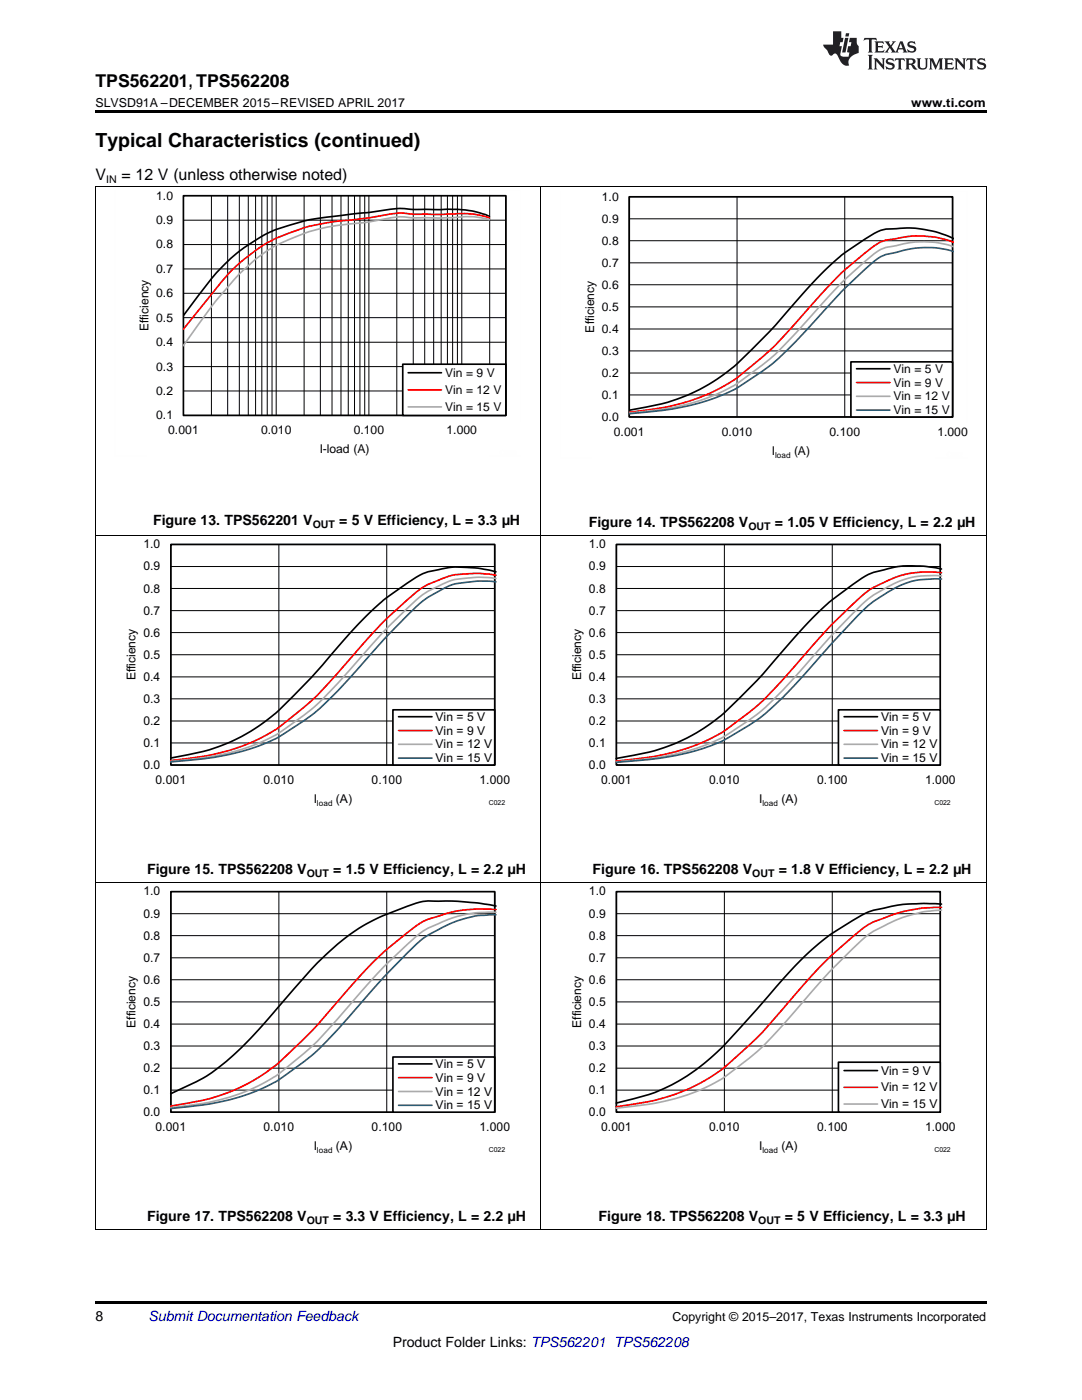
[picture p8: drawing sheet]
<svg xmlns="http://www.w3.org/2000/svg" width="216mm" height="279mm" viewBox="0 0 216 279" stroke-linecap="round" stroke-linejoin="round" font-family="sans-serif">
<path d="M19 259.7h177.8v.5h-177.8z" fill="#000"/>
<g fill="none" stroke="#000" stroke-width=".2">
<path d="M19.1 176.2v69.3M34.1 177.9h64.6v44.1h-64.6zM55.6 177.9v44.1M77.2 177.9v44.1M107.9 176.2v69.3M196.8 176.2v69.3M34.1 200h64.6M34.1 195.5h64.6M34.1 191.2h64.6M34.1 186.7h64.6M34.1 182.3h64.6M34.1 217.6h64.6"/>
<path d="M34.1 213.2h64.6M34.1 208.8h64.6M34.1 204.4h64.6M19 245.4h177.8"/>
</g>
<path d="M34.1 177.9h64.6v44.1h-64.6zM99 180.8l-4.7-.7a57.7 57.7 0 0 0-9.7-.2 45.5 45.5 0 0 0-13.9 6 64.5 64.5 0 0 0-12.7 12.3l-7.5 8.5a42.3 42.3 0 0 1-16.4 11.6" fill="none" stroke="#000" stroke-width=".33"/>
<path d="M99 181.5l-2.4-.1a26.5 26.5 0 0 0-10.5 1.8 14.6 14.6 0 0 0-5.4 3.4 87.7 87.7 0 0 0-14.3 14.4 94.9 94.9 0 0 1-12.6 12.5l-.6 .4a37.4 37.4 0 0 1-17.5 6.5l-1.6 .3" fill="none" stroke="#f00" stroke-width=".33"/>
<path d="M99 182.1l-1.3-.1a24.8 24.8 0 0 0-11.6 2.9 17.7 17.7 0 0 0-5.4 4.1l-5.3 5.2-7.1 8.1a63.4 63.4 0 0 1-14.5 13.2l-2.2 1.2a43.5 43.5 0 0 1-15.9 4.2l-1.6 .2" fill="none" stroke="#ababab" stroke-width=".33"/>
<path d="M99 182.6h-.6a23.1 23.1 0 0 0-12.3 3.6 28.2 28.2 0 0 0-6.6 5.7l-3 3.1-6.8 7.8a55.7 55.7 0 0 1-15.1 13.3l-4.7 2.1a54.5 54.5 0 0 1-15 2.9l-.8 .1" fill="none" stroke="#295c75" stroke-width=".33"/>
<path d="M78.4 210.9h20.3v11.1h-20.3z" fill-rule="evenodd" fill="#fff"/>
<path d="M123 177.9h64.6v44.1h-64.6zM187.9 180.4l-3.3-.1a34.2 34.2 0 0 0-9.8 1.2 22.2 22.2 0 0 0-6.8 3.6 54.5 54.5 0 0 0-13.2 11.9l-4.3 5.1a97.9 97.9 0 0 1-8.1 8.5l-.9 .8a36.2 36.2 0 0 1-17.7 8.5l-.8 .2M78.4 210.9h20.3v11.1h-20.3zM79.5 212.3h6.7" fill="none" stroke="#000" stroke-width=".33"/>
<path d="M187.9 181.1h-1.3a31.1 31.1 0 0 0-11.6 2.6 16.1 16.1 0 0 0-5.4 3.7l-3.9 3.4-1.9 2-7 7.8a79 79 0 0 1-14.1 13.7l-.9 .6a39.2 39.2 0 0 1-17.2 5.7l-1.6 .3M79.5 215.1h6.7" fill="none" stroke="#f00" stroke-width=".33"/>
<path d="M187.9 181.6l-.3 .1a27.8 27.8 0 0 0-12.6 3.8 27.3 27.3 0 0 0-6.6 5.5l-4.1 4.3-6.4 7.4a57.9 57.9 0 0 1-15.5 13.5l-3 1.4a49.6 49.6 0 0 1-15.6 3.5l-.8 .1M79.5 217.8h6.7" fill="none" stroke="#ababab" stroke-width=".33"/>
<path d="M79.5 220.6h6.7" fill="none" stroke="#295c75" stroke-width=".33"/>
<path d="M123 177.9h64.6v44.1h-64.6zM144.5 177.9v44.1M166.1 177.9v44.1M123 200h64.6M123 195.5h64.6M123 191.2h64.6M123 186.7h64.6M123 182.3h64.6M123 217.6h64.6M123 213.2h64.6M123 208.8h64.6M123 204.4h64.6" fill="none" stroke="#000" stroke-width=".2"/>
<path d="M167.3 212h20.3v10h-20.3z" fill-rule="evenodd" fill="#fff"/>
<path d="M34.1 108.7h64.6v44h-64.6zM99 114.1l-1.3-.3a29.5 29.5 0 0 0-8.5-.5l-.5 .1a14.5 14.5 0 0 0-7.1 2.8 61.8 61.8 0 0 0-14.4 13.2 120.3 120.3 0 0 1-13.4 13.9l-.6 .4a36.6 36.6 0 0 1-17.5 7.3l-1.6 .3M167.3 212h20.3v10h-20.3zM168.4 213.7h6.7" fill="none" stroke="#000" stroke-width=".33"/>
<path d="M99 114.8h-.3a24.2 24.2 0 0 0-9.3 .3l-1.4 .5a15.5 15.5 0 0 0-6.4 3.9 123.2 123.2 0 0 0-14.1 14.6 63.1 63.1 0 0 1-13.7 12.2l-2.6 1.4a44.5 44.5 0 0 1-15.5 3.9l-1.6 .2M168.4 217h6.7" fill="none" stroke="#f00" stroke-width=".33"/>
<path d="M99 115.4h-.3a23.5 23.5 0 0 0-9.3 .7 21.8 21.8 0 0 0-9.1 6.2l-3.8 3.8-6.8 7.7a55 55 0 0 1-15.1 13.1l-3.4 1.6a51.7 51.7 0 0 1-16.3 3.4l-.8 .1M168.4 220.3h6.7" fill="none" stroke="#ababab" stroke-width=".33"/>
<path d="M190.5 176.9v46.3M184.2 230.1h6.3" fill="none" stroke="#fff" stroke-width=".2" stroke-dasharray=".4 .2" stroke-linecap="butt"/>
<g fill="none" stroke="#000" stroke-width=".2">
<path d="M19.1 106.9v69.3M34.1 108.6h64.6v44.1h-64.6zM34.1 117.4h64.6M34.1 113.1h64.6M55.6 108.6v44.1M77.2 108.6v44.1M107.9 106.9v69.3M196.8 106.9v69.3M34.1 139.5h64.6M34.1 135.1h64.6M34.1 130.7h64.6M34.1 126.2h64.6"/>
<path d="M34.1 121.9h64.6M34.1 148.3h64.6M34.1 143.9h64.6M19 176.1h177.8"/>
</g>
<path d="M99 116.1h-.3a23.7 23.7 0 0 0-8.9 .8 25.7 25.7 0 0 0-9.5 6.9l-3.5 3.6-6.8 7.6a49.1 49.1 0 0 1-15.6 12.7l-4.2 1.7a62.7 62.7 0 0 1-16.1 2.7" fill="none" stroke="#295c75" stroke-width=".33"/>
<path d="M78.4 141.7h20.3v11h-20.3z" fill-rule="evenodd" fill="#fff"/>
<path d="M123 108.7h64.6v44h-64.6zM187.9 113.6l-2.7-.5a22.6 22.6 0 0 0-10.2 .9 14.1 14.1 0 0 0-5.4 3 67.3 67.3 0 0 0-13.5 13 108.5 108.5 0 0 1-13.4 13.7l-.6 .4a36.9 36.9 0 0 1-17.5 7l-1.6 .3M78.4 141.7h20.3v11h-20.3zM79.5 143h6.7" fill="none" stroke="#000" stroke-width=".33"/>
<path d="M187.9 114.3l-.9-.1a20 20 0 0 0-12 2.7 26.2 26.2 0 0 0-6.6 5.3l-4.1 4.3-6.4 7.2a56.5 56.5 0 0 1-15.5 13.4l-3 1.4a50.5 50.5 0 0 1-15.6 3.3l-.8 .1M79.5 145.8h6.7" fill="none" stroke="#f00" stroke-width=".33"/>
<path d="M187.9 114.9h-.9a17.8 17.8 0 0 0-11.5 3.2 24.3 24.3 0 0 0-6.3 5.3l-3.5 3.6-6.8 7.7a51.2 51.2 0 0 1-15.2 12.7l-4.3 1.8a61.2 61.2 0 0 1-16.4 2.8M79.5 148.5h6.7" fill="none" stroke="#ababab" stroke-width=".33"/>
<path d="M187.9 115.6l-.9-.1a16.4 16.4 0 0 0-11.1 3.5 23.2 23.2 0 0 0-5.9 5.1l-10.7 11.9a53.8 53.8 0 0 1-9.6 8.6l-1.7 1a37.1 37.1 0 0 1-15.8 5.6l-9.2 .9M79.5 151.3h6.7" fill="none" stroke="#295c75" stroke-width=".33"/>
<path d="M101.6 107.6v46.3M25.2 160.8h1.4M95.3 160.8h6.3" fill="none" stroke="#fff" stroke-width=".2" stroke-dasharray=".4 .2" stroke-linecap="butt"/>
<path d="M123 108.6h64.6v44.1h-64.6zM123 117.4h64.6M123 113.1h64.6M144.5 108.6v44.1M166.1 108.6v44.1M123 139.5h64.6M123 135.1h64.6M123 130.7h64.6M123 126.2h64.6M123 121.9h64.6M123 148.3h64.6M123 143.9h64.6" fill="none" stroke="#000" stroke-width=".2"/>
<path d="M167.3 141.7h20.3v11h-20.3z" fill-rule="evenodd" fill="#fff"/>
<path d="M125.6 39.3h64.5v43.9h-64.5zM190.4 47.7l-.6-.3a23.2 23.2 0 0 0-12-1.7 7.5 7.5 0 0 0-4.9 1.8 54.7 54.7 0 0 0-13.6 12.1l-.7 .9a115.5 115.5 0 0 1-13.3 13.6l-.3 .2a36.8 36.8 0 0 1-17.8 7.3l-1.7 .3M167.3 141.7h20.3v11h-20.3zM168.4 143h6.7" fill="none" stroke="#000" stroke-width=".33"/>
<path d="M190.4 48.4l-.4-.1a20.9 20.9 0 0 0-12-.6 7.8 7.8 0 0 0-5.1 2.5 90.5 90.5 0 0 0-13.6 13.6 65.8 65.8 0 0 1-14 12.8l-1.2 .7a42.2 42.2 0 0 1-16.9 4.8l-1.7 .2M168.4 145.8h6.7" fill="none" stroke="#f00" stroke-width=".33"/>
<path d="M168.4 148.5h6.7" fill="none" stroke="#ababab" stroke-width=".33"/>
<path d="M190.4 50.2a19.3 19.3 0 0 0-12 .3 7.1 7.1 0 0 0-4.6 2.2 173.1 173.1 0 0 0-13.8 14.2 49.2 49.2 0 0 1-12.5 10.2l-2.2 1.2-3 1.3a56.7 56.7 0 0 1-16 2.9l-.8 .1M168.4 151.3h6.7" fill="none" stroke="#295c75" stroke-width=".33"/>
<path d="M190.5 107.6v46.3M184.2 160.8h6.3" fill="none" stroke="#fff" stroke-width=".2" stroke-dasharray=".4 .2" stroke-linecap="butt"/>
<g fill="none" stroke="#000" stroke-width=".2">
<path d="M19.1 37.3v69.6M107.9 37.3v69.6M125.5 39.3h64.6v43.9h-64.6zM147.1 39.3v43.9M168.6 39.3v43.9M196.8 37.3v69.6M125.5 56.8h64.6M125.5 52.5h64.6M125.5 48h64.6M125.5 43.7h64.6M125.5 78.8h64.6M125.5 74.4h64.6"/>
<path d="M125.5 70h64.6M125.5 65.7h64.6M125.5 61.2h64.6M19 106.8h177.8"/>
</g>
<path d="M190.4 49.3a19.5 19.5 0 0 0-12-.2 6.9 6.9 0 0 0-4.6 2.1 122.3 122.3 0 0 0-14.2 14.4 56.3 56.3 0 0 1-14.6 12.1l-3 1.4a51.3 51.3 0 0 1-15.7 3.3l-.8 .1" fill="none" stroke="#aaa" stroke-width=".33"/>
<path d="M169.8 72.2h20.3v11h-20.3z" fill-rule="evenodd" fill="#fff"/>
<path d="M36.6 39.1h64.3v43.8h-64.3zM97.7 43.2l-2.2-.8-2.6-.5-3.4-.1h-7a20.1 20.1 0 0 0-7.7 .4l-7.4 .9a42.1 42.1 0 0 0-14.9 3.9l-.8 .5a36.2 36.2 0 0 0-12.2 11.6l-2.9 3.9M169.8 72.2h20.3v11h-20.3zM170.9 73.6h6.7" fill="none" stroke="#000" stroke-width=".33"/>
<path d="M97.7 43.5l-2-.6-2.8-.3-4.9 .2h-5.5a15.1 15.1 0 0 0-7 .3l-2.3 .4-5.5 .6a38.3 38.3 0 0 0-15.7 5.2l-1 .7a36.2 36.2 0 0 0-8.8 8.8l-5.6 6.9M170.9 76.3h6.7" fill="none" stroke="#f00" stroke-width=".33"/>
<path d="M97.7 43.9l-.9-.3-2.6-.4-6.2 .3h-5.5a14.9 14.9 0 0 0-7 .4l-2.3 .5-4.4 .4a36.2 36.2 0 0 0-16 5.6l-1.5 1.1a44.2 44.2 0 0 0-7.5 7.7l-2.1 2.6-5.1 7.2M170.9 79.1h6.7" fill="none" stroke="#aaa" stroke-width=".33"/>
<path d="M170.9 81.8h6.7" fill="none" stroke="#295c75" stroke-width=".33"/>
<path d="M111.8 38.2v53.2M124.3 38.2h68.7M193 38.2v46.2M111.8 91.4h6.3M186.7 91.4h6.3" fill="none" stroke="#fefefe" stroke-width=".2" stroke-dasharray=".4 .1" stroke-linecap="butt"/>
<g fill="none" stroke="#000" stroke-width=".2">
<path d="M36.6 39h64.4v43.9h-64.4zM42.2 39v43.9M45.4 39v43.9M47.8 39v43.9M49.5 39v43.9M51 39v43.9M52.2 39v43.9M53.3 39v43.9M54.3 39v43.9M55.1 39v43.9M60.7 39v43.9M63.9 39v43.9"/>
<path d="M66.3 39v43.9M68 39v43.9M69.5 39v43.9M70.7 39v43.9M71.8 39v43.9M72.8 39v43.9M73.6 39v43.9M79.2 39v43.9M82.5 39v43.9M84.7 39v43.9M86.5 39v43.9M88 39v43.9"/>
<path d="M89.3 39v43.9M90.3 39v43.9M91.3 39v43.9M92.1 39v43.9M97.7 39v43.9M36.6 58.5h64.4M36.6 53.7h64.4M36.6 48.8h64.4M36.6 43.9h64.4M36.6 78h64.4M36.6 73.2h64.4M36.6 68.3h64.4"/>
<path d="M36.6 63.4h64.4"/>
</g>
<path d="M80.4 72.7h20.5v10.2h-20.5z" fill-rule="evenodd" fill="#fff"/>
<path d="M80.4 72.7h20.5v10.2h-20.5zM81.4 74.4h6.7" fill="none" stroke="#000" stroke-width=".33"/>
<path d="M81.4 77.8h6.7" fill="none" stroke="#f00" stroke-width=".33"/>
<path d="M81.4 81.2h6.7" fill="none" stroke="#aaa" stroke-width=".33"/>
<path d="M22.9 38v53.1M35.3 38h68.6M103.9 38v46.1M22.9 91h6.3M97.6 91h6.3" fill="none" stroke="#fefefe" stroke-width=".2" stroke-dasharray=".4 .1" stroke-linecap="butt"/>
<path d="M19 37.2h177.8" fill="none" stroke="#000" stroke-width=".2"/>
<path d="M19 22h177.8v.5h-177.8z" fill="#000"/>
<g fill="#231f20">
<path d="M172.5 7.6l-.1 .5 .4-.2h.6v.1v2.1l-.2 .4h.9l-.2-.4v-2.1l.1-.1h.5l.5 .2-.2-.5zM174.5 8.3l.2 .3v1.5l-.2 .4h1.8l.2-.6a1.04 1.04 0 0 1-1.3 .2v-.7h.6l.3 .2v-.6l-.3 .2h-.6v-.6l.8-.1 .4 .3-.2-.5zM176.5 8.3l.9 1.1-.9 1.1h.8l-.2-.2 .4-.7 .5 .7-.2 .2h1.5l-.2-.2 .2-.4h.9l.1 .4-.2 .2h1l-.3-.3-.7-1.9h-.5l-.9 2-.8-1 .9-1h-.8l.1 .3-.4 .5-.3-.6 .1-.2zM179.7 8.6l.4 1h-.7zM181.3 8.4a.63 .63 0 0 0-.2 .7 .63 .63 0 0 0 .6 .4l.6 .2 .1 .2a.75 .75 0 0 1-.7 .4 .75 .75 0 0 1-.6-.5l.1 .7 .1-.1a1.11 1.11 0 0 0 1.5-.6 1.13 1.13 0 0 0-1.2-.8l-.1-.4a1.04 1.04 0 0 1 1.2 .2l-.2-.5-.2 .1-.4-.2zM173.2 10.9l.2 .4v2.2l-.2 .4h1l-.3-.4v-2.2l.3-.4zM174.3 11.6l.3 .4v1.5l-.3 .4h.8l-.2-.4v-1.3l1.5 1.7v-1.9l.2-.4h-.7l.2 .4v.9l-1.1-1.3zM177 11.8a.62 .62 0 0 0-.2 .7 .62 .62 0 0 0 .6 .4l.6 .1 .1 .3a.76 .76 0 0 1-.7 .3 .76 .76 0 0 1-.7-.4l.2 .7 .1-.1a1.11 1.11 0 0 0 1.5-.6 1.13 1.13 0 0 0-1.2-.8l-.1-.4a1.04 1.04 0 0 1 1.2 .2l-.2-.6-.2 .1-.5-.1zM178.7 11.6l-.2 .6a.61 .61 0 0 1 .8-.3v1.6l-.2 .4h.9l-.2-.4v-1.6a.63 .63 0 0 1 .7 .3l-.1-.6zM180.6 11.6l.3 .4v1.5l-.3 .4h1l-.2-.2-.1-.8 .6 .2a.76 .76 0 0 0 1.2 .7l-1-1a.58 .58 0 0 0 .6-.5 .58 .58 0 0 0-.5-.6zM181.4 11.9h.1a.45 .45 0 0 1 .5 .1 .45 .45 0 0 1 .1 .5l-.8 .2zM182.9 11.6l.2 .2a2.17 2.17 0 0 0 .3 1.9 .99 .99 0 0 0 1.6-.6v-1.1l.2-.4h-.7l.2 .2a1.92 1.92 0 0 1-.2 1.8 .6 .6 0 0 1-.9-.5v-1.1l.2-.4zM185.4 11.6l.2 .4v1.5l-.2 .4h.7l-.2-.4v-1.4l.8 1.8 .8-1.8v1.4l-.2 .4h.9l-.2-.4v-1.5l.2-.4h-.8l-.6 1.5-.6-1.5zM188.4 11.6l.2 .4v1.5l-.2 .4h1.8l.1-.6a1.04 1.04 0 0 1-1.2 .1v-.6h.5l.4 .2v-.6l-.4 .2h-.5v-.7h.8l.3 .3-.1-.6zM190.5 11.6l.2 .4v1.5l-.2 .4h.7l-.2-.4v-1.3l1.5 1.7v-1.9l.2-.4h-.7l.2 .4v.9l-1.1-1.3zM192.9 11.6l-.1 .6a.61 .61 0 0 1 .7-.3l.1 1.6-.3 .4h1l-.3-.4 .1-1.6a.63 .63 0 0 1 .7 .3l-.1-.6zM195.2 11.8a.62 .62 0 0 0-.2 .7 .62 .62 0 0 0 .6 .4l.6 .1 .1 .3a.76 .76 0 0 1-.7 .3 .76 .76 0 0 1-.6-.4l.1 .7 .1-.1a1.11 1.11 0 0 0 1.6-.6 1.13 1.13 0 0 0-1.3-.8l-.1-.4a1.04 1.04 0 0 1 1.2 .2l-.1-.6-.2 .1-.5-.1z"/>
<path d="M166.2 6.3v2.6h-1.9v.4l.8 .9a.91 .91 0 0 0 1 .8 .56 .56 0 0 1 .5-.3 .56 .56 0 0 1 .5 .3l.4 .8a1.53 1.53 0 0 0 1.9 1.2 1.54 1.54 0 0 1 1-2.1l.9-.3v-1.4a1.52 1.52 0 0 1-.4-1.6h-1.3l-.2 .8h.5l-.2 .8h-.5l-.1 1v.2l.4 .1-.2 .8a1.93 1.93 0 0 1-1.6-.3l.3-1.8h-.5l.2-.8h.4l.2-.8h-.4v-1.3zM168.6 7.6l-.6 2.9h.7l.6-2.9zM168.8 6.6l-.1 .7h.6l.2-.7z"/>
</g>
<text font-size="3.9" x="19" y="29.3">Typical Characteristics (continued)</text>
<text font-size="3.5" x="19" y="17.3">TPS562201, TPS562208</text>
<g font-size="3.2">
<text x="19" y="36">V</text>
<text x="24.2" y="36">= 12 V (unless otherwise noted)</text>
</g>
<g font-size="2.8">
<text x="30.6" y="104.8">Figure 13. TPS562201 V</text>
<text x="67.7" y="104.8">= 5 V Efficiency, L = 3.3 µH</text>
<text x="117.5" y="105.1">Figure 14. TPS562208 V</text>
<text x="154.6" y="105.1">= 1.05 V Efficiency, L = 2.2 µH</text>
<text x="29.4" y="174.4">Figure 15. TPS562208 V</text>
<text x="66.5" y="174.4">= 1.5 V Efficiency, L = 2.2 µH</text>
<text x="118.3" y="174.4">Figure 16. TPS562208 V</text>
<text x="155.4" y="174.4">= 1.8 V Efficiency, L = 2.2 µH</text>
<text x="29.4" y="243.7">Figure 17. TPS562208 V</text>
<text x="66.5" y="243.7">= 3.3 V Efficiency, L = 2.2 µH</text>
<text x="119.5" y="243.7">Figure 18. TPS562208 V</text>
<text x="156.6" y="243.7">= 5 V Efficiency, L = 3.3 µH</text>
<text x="19" y="263.6">8</text>
<text x="78.4" y="268.9">Product Folder Links: TPS562201 TPS562208</text>
</g>
<text font-size="2.8" fill="#0000c8" x="29.6" y="263.6">Submit Documentation Feedback</text>
<g font-size="2.5">
<text x="19" y="21.4">SLVSD91A –DECEMBER 2015–REVISED APRIL 2017</text>
<text x="181.8" y="21.4">www.ti.com</text>
<text x="134.2" y="263.6">Copyright © 2015–2017, Texas Instruments Incorporated</text>
</g>
<g font-size="2.4">
<text x="31.2" y="39.8">1.0</text>
<text x="120.1" y="40">1.0</text>
<text x="31.2" y="44.7">0.9</text>
<text x="120.1" y="44.4">0.9</text>
<text x="31.2" y="49.6">0.8</text>
<text x="120.1" y="53.2">0.7</text>
<text x="120.1" y="48.8">0.8</text>
<text x="31.2" y="59.3">0.6</text>
<text x="31.2" y="54.5">0.7</text>
<text x="120.1" y="57.6">0.6</text>
<text x="31.2" y="64.2">0.5</text>
<text x="120.1" y="62">0.5</text>
<text x="29.6" y="66.1" transform="rotate(-90 29.6 66.1)">Efficiency</text>
<text x="31.2" y="69.1">0.4</text>
<text x="118.5" y="66.4" transform="rotate(-90 118.5 66.4)">Efficiency</text>
<text x="120.1" y="70.8">0.3</text>
<text x="120.1" y="66.4">0.4</text>
<text x="31.2" y="73.9">0.3</text>
<text x="88.8" y="75.2">Vin = 9 V</text>
<text x="120.1" y="75.2">0.2</text>
<text x="178.3" y="74.4">Vin = 5 V</text>
<text x="178.3" y="77.1">Vin = 9 V</text>
<text x="31.2" y="83.7">0.1</text>
<text x="31.2" y="78.8">0.2</text>
<text x="88.8" y="78.6">Vin = 12 V</text>
<text x="88.8" y="82">Vin = 15 V</text>
<text x="120.1" y="79.6">0.1</text>
<text x="178.3" y="79.9">Vin = 12 V</text>
<text x="178.3" y="82.7">Vin = 15 V</text>
<text x="33.6" y="86.6">0.001</text>
<text x="52.1" y="86.6">0.010</text>
<text x="70.6" y="86.6">0.100</text>
<text x="89.1" y="86.6">1.000</text>
<text x="120.1" y="84">0.0</text>
<text x="122.5" y="86.9">0.001</text>
<text x="144" y="86.9">0.010</text>
<text x="165.5" y="86.9">0.100</text>
<text x="187.1" y="86.9">1.000</text>
<text x="63.8" y="90.4">I-load (A)</text>
<text x="154" y="90.8">I</text>
<text x="158.4" y="90.8">(A)</text>
<text x="28.6" y="113.8">0.9</text>
<text x="28.6" y="109.4">1.0</text>
<text x="117.5" y="113.8">0.9</text>
<text x="117.5" y="109.4">1.0</text>
<text x="28.6" y="118.2">0.8</text>
<text x="117.5" y="118.2">0.8</text>
<text x="28.6" y="122.7">0.7</text>
<text x="117.5" y="122.7">0.7</text>
<text x="28.6" y="131.5">0.5</text>
<text x="28.6" y="127.1">0.6</text>
<text x="117.5" y="131.5">0.5</text>
<text x="117.5" y="127.1">0.6</text>
<text x="27.1" y="135.8" transform="rotate(-90 27.1 135.8)">Efficiency</text>
<text x="28.6" y="135.9">0.4</text>
<text x="116" y="135.8" transform="rotate(-90 116 135.8)">Efficiency</text>
<text x="117.5" y="135.9">0.4</text>
<text x="28.6" y="140.3">0.3</text>
<text x="86.9" y="143.8">Vin = 5 V</text>
<text x="117.5" y="140.3">0.3</text>
<text x="175.8" y="143.8">Vin = 5 V</text>
<text x="28.6" y="149.1">0.1</text>
<text x="28.6" y="144.7">0.2</text>
<text x="86.9" y="146.6">Vin = 9 V</text>
<text x="86.9" y="149.4">Vin = 12 V</text>
<text x="117.5" y="149.1">0.1</text>
<text x="117.5" y="144.7">0.2</text>
<text x="175.8" y="146.6">Vin = 9 V</text>
<text x="175.8" y="149.4">Vin = 12 V</text>
<text x="28.6" y="153.5">0.0</text>
<text x="86.9" y="152.1">Vin = 15 V</text>
<text x="117.5" y="153.5">0.0</text>
<text x="175.8" y="152.1">Vin = 15 V</text>
<text x="31" y="156.4">0.001</text>
<text x="52.6" y="156.4">0.010</text>
<text x="62.6" y="160.2">I</text>
<text x="67" y="160.2">(A)</text>
<text x="74.1" y="156.4">0.100</text>
<text x="95.7" y="156.4">1.000</text>
<text x="119.9" y="156.4">0.001</text>
<text x="141.5" y="156.4">0.010</text>
<text x="151.5" y="160.2">I</text>
<text x="155.9" y="160.2">(A)</text>
<text x="163" y="156.4">0.100</text>
<text x="184.6" y="156.4">1.000</text>
<text x="28.6" y="178.7">1.0</text>
<text x="117.5" y="178.7">1.0</text>
<text x="28.6" y="183.1">0.9</text>
<text x="117.5" y="183.1">0.9</text>
<text x="28.6" y="191.9">0.7</text>
<text x="28.6" y="187.5">0.8</text>
<text x="117.5" y="191.9">0.7</text>
<text x="117.5" y="187.5">0.8</text>
<text x="28.6" y="196.3">0.6</text>
<text x="117.5" y="196.3">0.6</text>
<text x="28.6" y="200.7">0.5</text>
<text x="117.5" y="200.7">0.5</text>
<text x="27.1" y="205.1" transform="rotate(-90 27.1 205.1)">Efficiency</text>
<text x="28.6" y="209.6">0.3</text>
<text x="28.6" y="205.2">0.4</text>
<text x="116" y="205.1" transform="rotate(-90 116 205.1)">Efficiency</text>
<text x="117.5" y="209.6">0.3</text>
<text x="117.5" y="205.2">0.4</text>
<text x="28.6" y="214">0.2</text>
<text x="86.9" y="213.1">Vin = 5 V</text>
<text x="86.9" y="215.9">Vin = 9 V</text>
<text x="117.5" y="214">0.2</text>
<text x="175.8" y="214.4">Vin = 9 V</text>
<text x="28.6" y="218.4">0.1</text>
<text x="86.9" y="218.6">Vin = 12 V</text>
<text x="86.9" y="221.4">Vin = 15 V</text>
<text x="117.5" y="218.4">0.1</text>
<text x="175.8" y="217.8">Vin = 12 V</text>
<text x="175.8" y="221.1">Vin = 15 V</text>
<text x="28.6" y="222.8">0.0</text>
<text x="31" y="225.7">0.001</text>
<text x="52.6" y="225.7">0.010</text>
<text x="74.2" y="225.7">0.100</text>
<text x="95.7" y="225.7">1.000</text>
<text x="117.5" y="222.8">0.0</text>
<text x="119.9" y="225.7">0.001</text>
<text x="141.5" y="225.7">0.010</text>
<text x="163" y="225.7">0.100</text>
<text x="184.6" y="225.7">1.000</text>
<text x="62.6" y="229.5">I</text>
<text x="67" y="229.5">(A)</text>
<text x="151.5" y="229.5">I</text>
<text x="155.9" y="229.5">(A)</text>
</g>
<g font-size="2.1">
<text x="21.2" y="36.6">IN</text>
<text x="62.4" y="105.3">OUT</text>
<text x="149.3" y="105.7">OUT</text>
<text x="61.2" y="175">OUT</text>
<text x="150.1" y="175">OUT</text>
<text x="61.2" y="244.3">OUT</text>
<text x="151.3" y="244.3">OUT</text>
</g>
<g font-size="1.6">
<text x="154.6" y="91.3">load</text>
<text x="63.2" y="160.8">load</text>
<text x="152.1" y="160.8">load</text>
<text x="63.2" y="230.1">load</text>
<text x="152.1" y="230.1">load</text>
</g>
<g font-size="1.4" fill="#fff">
<text x="97.5" y="160.7">C022</text>
<text x="186.4" y="160.7">C022</text>
<text x="97.5" y="230">C022</text>
<text x="186.4" y="230">C022</text>
</g>
</svg>
